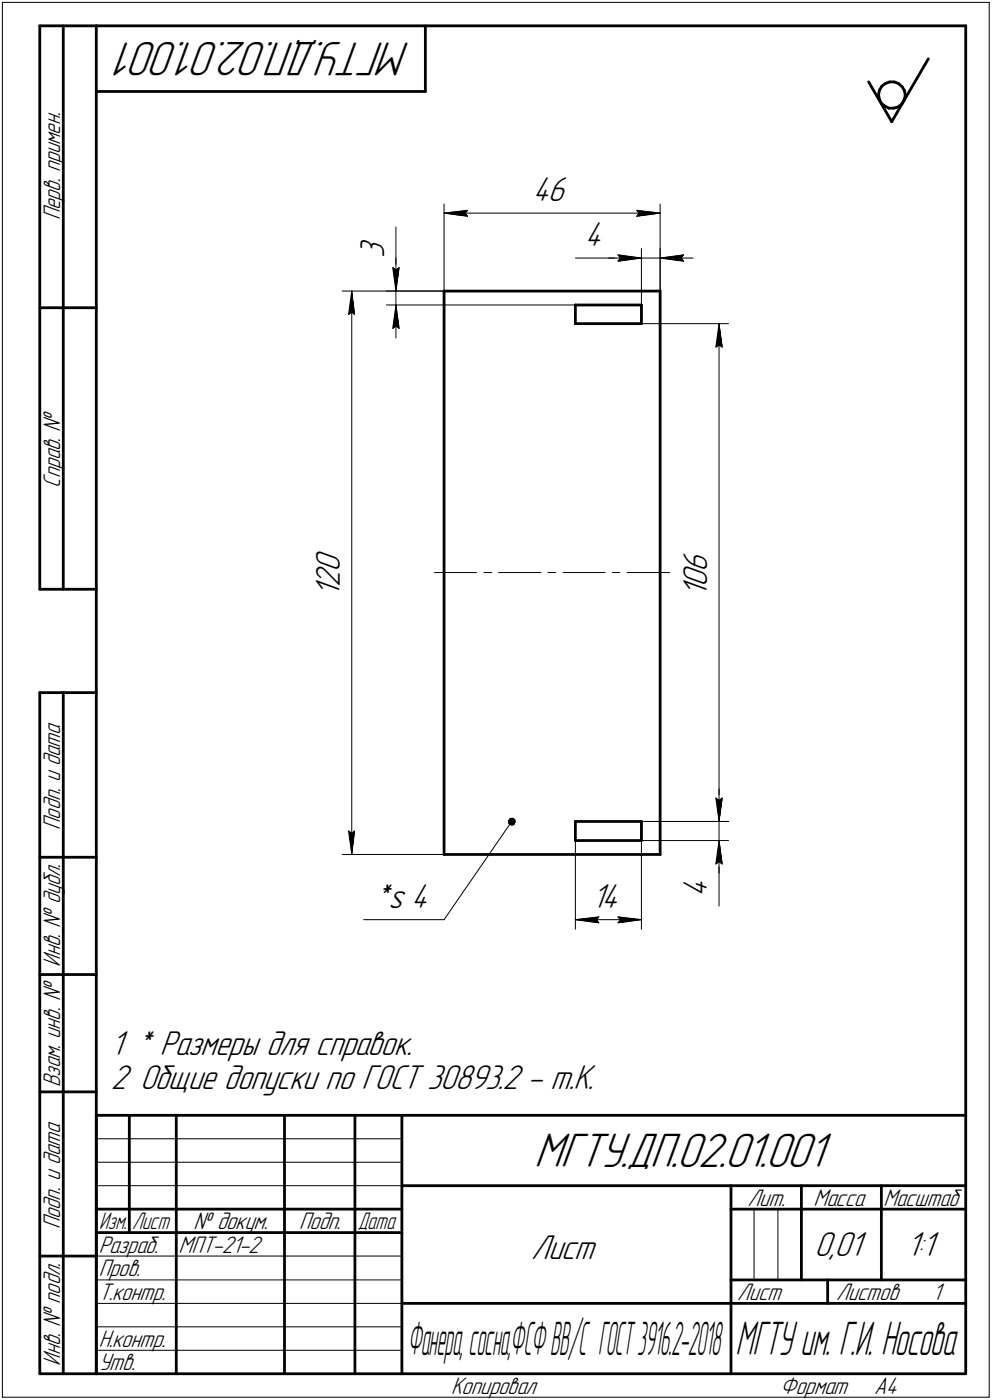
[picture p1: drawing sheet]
<svg xmlns="http://www.w3.org/2000/svg" width="211mm" height="298mm" viewBox="0 0 211 298" stroke-linecap="round" stroke-linejoin="round" font-family="sans-serif">
<g fill="none" stroke="#000" stroke-width=".59">
<path d="M8.5 5.5v120zM8.5 5.5h12zM13.5 5.5v120zM20.5 5.5v287zM20.5 5.5h185zM20.5 19.5h70zM90.5 5.5v14zM184.8 17.4l4.9 8.5zM187.1 19.2l-.2 1zM187.6 18.4l.8-.6zM187.6 18.4l-.5 .8zM188.4 17.8l.9-.4z"/>
<path d="M189.3 17.4h.9zM190.2 17.4l1 .4zM191.2 17.8l.7 .7zM191.9 18.5l.5 .8zM192.4 19.3l.2 .9zM197.5 12.5l-7.8 13.4zM205.5 5.5v287zM186.9 20.2l.2 1zM187.1 21.2l.4 .8zM187.5 22l.8 .6zM188.3 22.6l.8 .4zM189.1 23h1.1z"/>
<path d="M190.2 23l.9-.2zM191.1 22.8l.8-.6zM192.4 21.3l-.5 .9zM192.6 20.4l-.2 .9zM192.6 20.2v.2zM8.5 65.5h12zM94.5 62v119.9zM94.5 62h46zM122.4 64.9h14.1zM122.4 68.9h14.1zM122.4 64.9v4zM136.5 64.9v4z"/>
<path d="M140.5 62v119.9zM8.5 125.5h12zM8.5 147.5v145zM8.5 147.5h12zM13.5 147.5v145zM122.4 174.9v4.1zM122.4 179h14.1zM122.4 174.9h14.1zM136.5 174.9v4.1zM8.5 182.5h12zM94.5 181.9h46zM8.5 207.5h12z"/>
<path d="M8.5 232.5h12zM20.5 237.5h185zM20.5 237.5v55zM27.5 237.5v25zM37.5 237.5v55zM60.5 237.5v55zM75.5 237.5v55zM85.5 237.5v55zM20.5 257.5h65zM85.5 252.5h120zM155.5 252.5v40zM155.5 257.5h15z"/>
<path d="M170.5 252.5v20zM170.5 257.5h35zM187.5 252.5v20zM8.5 267.5h12zM20.5 262.5h65zM85.5 277.5h70zM155.5 277.5h50zM155.5 272.5h50zM176.1 272.5v5zM8.5 292.5h12zM20.5 292.5h185z"/>
</g>
<g fill="none" stroke="#000" stroke-width=".21">
<path d="M.5 .5v297zM.5 .5h210zM210.5 .5v297zM83.6 57l.6 .5zM83.6 57l.6 5zM84.2 57v5zM84.2 48.3v8.7zM84.2 57.5l.7-.5zM84.2 54.9v7.1zM84.9 57l-.7 5zM94.5 43.4v18.6zM94.5 45.4l5-.6z"/>
<path d="M94.5 45.4l5 .7zM94.5 45.4h46zM99 45.4l.5 .7zM99.5 44.8l-.5 .6zM122.4 54.9h9.1zM129.5 54.9h7zM131.5 54.9h5zM131.5 54.3l5 .6zM131.5 54.3l.5 .6zM131.5 55.6l5-.7zM132 54.9l-.5 .7zM135.5 46.1l5-.7z"/>
<path d="M135.5 44.8l.5 .6zM135.5 44.8l5 .6zM136 45.4l-.5 .7zM136.5 52.9v12zM136.5 54.9h4zM140.5 43.4v18.6zM140.5 52.9v9.1zM140.5 54.9l5 .7zM140.5 54.9l5-.6zM140.5 54.9h7zM144.9 54.9l.6 .7zM145.5 54.3l-.6 .6z"/>
<path d="M72.8 62h21.7zM74.2 67l.6-.5zM74.8 62l.6 5zM74.8 66.5l.6 .5zM74.8 62l-.6 5zM74.8 62v119.9zM82.2 62h58.3zM82.2 64.9h54.3zM83.6 69.9l.6-.5zM84.2 64.9l-.6 5zM84.2 69.4l.7 .5zM84.2 64.9l.7 5z"/>
<path d="M84.2 64.9v7.1zM84.2 62v2.9zM136.5 68.9h18.5zM152.3 73.9l.7-.4zM153 68.9l.7 5zM153 73.5l.7 .4zM153 68.9l-.7 5zM153 68.9v106zM92.5 121.9h8.9zM103 121.9h1.6zM106.1 121.9h9zM116.6 121.9h1.7z"/>
<path d="M119.8 121.9h9zM130.3 121.9h1.6zM133.4 121.9h9.1zM74.2 177l.6 4.9zM74.2 177l.6 .5zM74.8 177.5l.6-.5zM75.4 177l-.6 4.9zM108.9 174.9l-14.4 20.9zM122.4 179v18.9zM136.5 174.9h18.5zM136.5 179v18.9zM136.5 179h18.5z"/>
<path d="M152.3 169.9l.7 5zM152.3 169.9l.7 .5zM153 179v5zM153 170.4l.7-.5zM153 168v6.9zM153 179l-.7 5zM153 179l.7 5zM153 179v6.9zM153 174.9v4.1zM153.7 169.9l-.7 5zM72.8 181.9h21.7zM77.4 195.8h17.1z"/>
<path d="M122.4 195.8l5-.6zM122.4 195.8l5 .7zM122.4 195.8h14.1zM126.9 195.8l.5 .7zM127.4 195.2l-.5 .6zM131.5 196.5l5-.7zM131.5 195.2l.5 .6zM131.5 195.2l5 .6zM132 195.8l-.5 .7zM152.3 184l.7-.5zM153 184v9zM153 183.5l.7 .5z"/>
<path d="M20.5 247.5h65zM20.5 252.5h65zM20.5 242.5h65zM160.4 257.5v15zM165.5 257.5v15zM20.5 267.5h65zM20.5 272.5h65zM20.5 277.5h65zM.5 297.5h210zM20.5 282.5h65zM20.5 287.5h65z"/>
</g>
<g fill="#fff" stroke="#fff" stroke-width=".21">
<path d="M66.7 116.8h7.1zM66.7 116.9h7.1zM66.7 117h7.1zM66.7 117.1h7.1zM66.7 117.2h7.1zM66.7 117.3h7.1zM66.7 117.3h7.1zM66.7 117.4h7.1zM66.7 117.5h7.1zM66.7 117.6h7.1zM66.7 117.7h7.1zM66.7 117.8h7.1zM66.7 117.9h7.1zM66.7 117.9h7.1zM66.7 118h7.1zM66.7 118.1h7.1zM66.7 118.2h7.1zM66.7 118.3h7.1zM66.7 118.4h7.1zM66.7 118.4h7.1zM66.7 118.5h7.1zM66.7 118.6h7.1zM66.7 118.7h7.1zM66.7 118.8h7.1zM66.7 118.9h7.1zM66.7 119h7.1zM66.7 119h7.1zM66.7 119.1h7.1zM66.7 119.2h7.1zM66.7 119.3h7.1zM66.7 119.4h7.1zM66.7 119.5h7.1zM66.7 119.5h7.1zM66.7 119.6h7.1zM66.7 119.7h7.1zM66.7 119.8h7.1zM66.7 119.9h7.1zM66.7 120h7.1zM66.7 120.1h7.1zM66.7 120.1h7.1zM66.7 120.2h7.1zM66.7 120.3h7.1zM66.7 120.4h7.1zM66.7 120.5h7.1zM66.7 120.6h7.1zM66.7 120.6h7.1zM66.7 120.7h7.1zM66.7 120.8h7.1zM66.7 120.9h7.1zM66.7 121h7.1zM66.7 121.1h7.1zM66.7 121.2h7.1zM66.7 121.2h7.1zM66.7 121.3h7.1zM66.7 121.4h7.1zM66.7 121.5h7.1zM66.7 121.6h7.1zM66.7 121.7h7.1zM66.7 121.8h7.1zM66.7 121.8h7.1zM66.7 121.9h7.1zM66.7 122h7.1zM66.7 122.1h7.1zM66.7 122.2h7.1zM66.7 122.3h7.1zM66.7 122.3h7.1zM66.7 122.4h7.1zM66.7 122.5h7.1zM66.7 122.6h7.1zM66.7 122.7h7.1zM66.7 122.8h7.1zM66.7 122.9h7.1zM66.7 122.9h7.1zM66.7 123h7.1zM66.7 123.1h7.1zM66.7 123.2h7.1zM66.7 123.3h7.1zM66.7 123.4h7.1zM66.7 123.4h7.1zM66.7 123.5h7.1zM66.7 123.6h7.1zM66.7 123.7h7.1zM66.7 123.8h7.1zM66.7 123.9h7.1zM66.7 124h7.1zM66.7 124h7.1zM66.7 124.1h7.1zM66.7 124.2h7.1zM66.7 124.3h7.1zM66.7 124.4h7.1zM66.7 124.5h7.1zM66.7 124.5h7.1zM66.7 124.6h7.1zM66.7 124.7h7.1zM66.7 124.8h7.1zM66.7 124.9h7.1zM66.7 125h7.1zM66.7 125.1h7.1zM66.7 125.1h7.1zM66.7 125.2h7.1zM66.7 125.3h7.1zM66.7 125.4h7.1zM66.7 125.5h7.1zM66.7 125.6h7.1zM66.7 125.6h7.1zM66.7 125.7h7.1zM66.7 125.8h7.1zM66.7 125.9h7.1zM66.7 126h7.1zM66.7 126.1h7.1zM66.7 126.2h7.1zM66.7 126.2h7.1zM66.7 126.3h7.1zM66.7 126.4h7.1zM66.7 126.5h7.1zM66.7 126.6h7.1zM66.7 126.7h7.1zM66.7 126.7h7.1zM66.7 126.8h7.1zM66.7 126.9h7.1zM66.7 127h7.1z"/>
<path d="M73.6 176.4h2.4zM73.7 176.5h2.3zM73.7 176.6h2.3zM73.7 176.7h2.3zM73.7 176.8h2.3zM73.7 176.9h2.3zM73.7 177h2.3zM73.7 177h2.3zM73.7 177.1h2.2zM73.7 177.2h2.2zM73.7 177.3h2.2zM73.7 177.4h2.2zM73.7 177.5h2.2zM73.7 177.5h2.2zM73.7 177.6h2.2zM73.8 177.7h2.1zM73.8 177.8h2.1zM73.8 177.9h2.1zM73.8 178h2.1zM73.8 178.1h2.1zM73.8 178.1h2.1zM73.8 178.2h2.1zM73.8 178.3h2zM73.9 178.4h1.9zM73.9 178.5h1.9zM73.9 178.6h1.9zM73.9 178.6h1.9zM73.9 178.7h1.9zM73.9 178.8h1.9zM73.9 178.9h1.9zM74 179h1.7zM74 179.1h1.7zM74 179.2h1.7zM74 179.2h1.7zM74 179.3h1.7zM74 179.4h1.7zM74 179.5h1.7zM74.1 179.6h1.5zM74.1 179.7h1.5zM74.1 179.7h1.5zM74.1 179.8h1.5zM74.1 179.9h1.5zM74.1 180h1.5zM74.1 180.1h1.5zM74.1 180.2h1.4zM74.2 180.3h1.3zM74.2 180.3h1.3zM74.3 180.4h1.1zM74.3 180.5h1.1zM74.3 180.6h1.1zM74.3 180.7h1.1zM74.3 180.8h1.1zM74.4 180.8h.9zM74.4 180.9h.9zM74.5 181h.8zM74.5 181.1h.7zM74.6 181.2h.6zM74.6 181.3h.6zM74.6 181.4h.5zM74.7 181.4h.4zM74.7 181.5h.3zM74.8 181.6h.2zM74.8 181.7h.2z"/>
<path d="M74.8 62.2h.2zM74.8 62.3h.2zM74.7 62.4h.3zM74.7 62.5h.4zM74.6 62.6h.5zM74.6 62.7h.6zM74.6 62.7h.6zM74.5 62.8h.7zM74.5 62.9h.8zM74.4 63h.9zM74.4 63.1h.9zM74.3 63.2h1.1zM74.3 63.2h1.1zM74.3 63.3h1.1zM74.3 63.4h1.1zM74.3 63.5h1.1zM74.2 63.6h1.3zM74.2 63.7h1.3zM74.1 63.8h1.4zM74.1 63.8h1.5zM74.1 63.9h1.5zM74.1 64h1.5zM74.1 64.1h1.5zM74.1 64.2h1.5zM74.1 64.3h1.5zM74.1 64.3h1.5zM74 64.4h1.7zM74 64.5h1.7zM74 64.6h1.7zM74 64.7h1.7zM74 64.8h1.7zM74 64.9h1.7zM74 64.9h1.7zM73.9 65h1.9zM73.9 65.1h1.9zM73.9 65.2h1.9zM73.9 65.3h1.9zM73.9 65.4h1.9zM73.9 65.4h1.9zM73.9 65.5h1.9zM73.8 65.6h2zM73.8 65.7h2.1zM73.8 65.8h2.1zM73.8 65.9h2.1zM73.8 66h2.1zM73.8 66h2.1zM73.8 66.1h2.1zM73.8 66.2h2.1zM73.7 66.3h2.2zM73.7 66.4h2.2zM73.7 66.5h2.2zM73.7 66.5h2.2zM73.7 66.6h2.2zM73.7 66.7h2.2zM73.7 66.8h2.2zM73.7 66.9h2.3zM73.7 67h2.3zM73.7 67.1h2.3zM73.7 67.1h2.3zM73.7 67.2h2.3zM73.7 67.3h2.3zM73.7 67.4h2.3z"/>
<path d="M113.4 37.3h8.2zM113.4 37.3h8.2zM113.4 37.4h8.2zM113.4 37.5h8.2zM113.4 37.6h8.2zM113.4 37.7h8.2zM113.4 37.8h8.2zM113.4 37.8h8.2zM113.4 37.9h8.2zM113.4 38h8.2zM113.4 38.1h8.2zM113.4 38.2h8.2zM113.4 38.3h8.2zM113.4 38.4h8.2zM113.4 38.4h8.2zM113.4 38.5h8.2zM113.4 38.6h8.2zM113.4 38.7h8.2zM113.4 38.8h8.2zM113.4 38.9h8.2zM113.4 38.9h8.2zM113.4 39h8.2zM113.4 39.1h8.2zM113.4 39.2h8.2zM113.4 39.3h8.2zM113.4 39.4h8.2zM113.4 39.5h8.2zM113.4 39.5h8.2zM113.4 39.6h8.2zM113.4 39.7h8.2zM113.4 39.8h8.2zM113.4 39.9h8.2zM113.4 40h8.2zM113.4 40h8.2zM113.4 40.1h8.2zM113.4 40.2h8.2zM113.4 40.3h8.2zM113.4 40.4h8.2zM113.4 40.5h8.2zM113.4 40.6h8.2zM113.4 40.6h8.2zM113.4 40.7h8.2zM113.4 40.8h8.2zM113.4 40.9h8.2zM113.4 41h8.2zM113.4 41.1h8.2zM113.4 41.1h8.2zM113.4 41.2h8.2zM113.4 41.3h8.2zM113.4 41.4h8.2zM113.4 41.5h8.2zM113.4 41.6h8.2zM113.4 41.7h8.2zM113.4 41.7h8.2zM113.4 41.8h8.2zM113.4 41.9h8.2zM113.4 42h8.2zM113.4 42.1h8.2zM113.4 42.2h8.2zM113.4 42.2h8.2zM113.4 42.3h8.2zM113.4 42.4h8.2zM113.4 42.5h8.2zM113.4 42.6h8.2zM113.4 42.7h8.2zM113.4 42.8h8.2zM113.4 42.8h8.2zM113.4 42.9h8.2zM113.4 43h8.2zM113.4 43.1h8.2zM113.4 43.2h8.2zM113.4 43.3h8.2zM113.4 43.3h8.2zM113.4 43.4h8.2zM113.4 43.5h8.2zM113.4 43.6h8.2zM113.4 43.7h8.2zM113.4 43.8h8.2zM113.4 43.9h8.2zM113.4 43.9h8.2zM113.4 44h8.2zM113.4 44.1h8.2zM113.4 44.2h8.2zM113.4 44.3h8.2zM113.4 44.4h8.2z"/>
<path d="M99.4 44.3h.6zM98.8 44.4h1.2zM98.1 44.4h1.9zM97.5 44.5h2.5zM96.9 44.6h3.1zM96.3 44.7h3.7zM96.1 44.8h3.9zM95.8 44.9h4.2zM95.7 45h4.3zM95.4 45h4.6zM95.2 45.1h4.8zM95 45.2h5zM94.7 45.3h5.3zM94.5 45.4h5.5zM94.7 45.5h5.3zM94.9 45.6h5.1zM95.1 45.6h4.9zM95.3 45.7h4.7zM95.5 45.8h4.5zM95.7 45.9h4.3zM95.9 46h4.1zM96.1 46.1h3.9zM96.3 46.1h3.7zM96.9 46.2h3.1zM97.5 46.3h2.5zM98.1 46.4h1.9zM98.8 46.5h1.2zM99.4 46.6h.6z"/>
<path d="M135 44.3h.6zM135 44.4h1.2zM135 44.4h1.8zM135 44.5h2.5zM135 44.6h3.1zM135 44.7h3.7zM135 44.8h3.9zM135 44.9h4.2zM135 45h4.4zM135 45h4.6zM135 45.1h4.9zM135 45.2h5zM135 45.3h5.3zM135 45.4h5.5zM135 45.5h5.3zM135 45.6h5.1zM135 45.6h4.9zM135 45.7h4.7zM135 45.8h4.5zM135 45.9h4.3zM135 46h4.1zM135 46.1h3.9zM135 46.1h3.7zM135 46.2h3.1zM135 46.3h2.5zM135 46.4h1.8zM135 46.5h1.2zM135 46.6h.6z"/>
<path d="M124.5 46.8h5zM124.5 46.9h5zM124.5 47h5zM124.5 47.1h5zM124.5 47.2h5zM124.5 47.2h5zM124.5 47.3h5zM124.5 47.4h5zM124.5 47.5h5zM124.5 47.6h5zM124.5 47.7h5zM124.5 47.8h5zM124.5 47.8h5zM124.5 47.9h5zM124.5 48h5zM124.5 48.1h5zM124.5 48.2h5zM124.5 48.3h5zM124.5 48.3h5zM124.5 48.4h5zM124.5 48.5h5zM124.5 48.6h5zM124.5 48.7h5zM124.5 48.8h5zM124.5 48.9h5zM124.5 48.9h5zM124.5 49h5zM124.5 49.1h5zM124.5 49.2h5zM124.5 49.3h5zM124.5 49.4h5zM124.5 49.4h5zM124.5 49.5h5zM124.5 49.6h5zM124.5 49.7h5zM124.5 49.8h5zM124.5 49.9h5zM124.5 50h5zM124.5 50h5zM124.5 50.1h5zM124.5 50.2h5zM124.5 50.3h5zM124.5 50.4h5zM124.5 50.5h5zM124.5 50.5h5zM124.5 50.6h5zM124.5 50.7h5zM124.5 50.8h5zM124.5 50.9h5zM124.5 51h5zM124.5 51.1h5zM124.5 51.1h5zM124.5 51.2h5zM124.5 51.3h5zM124.5 51.4h5zM124.5 51.5h5zM124.5 51.6h5zM124.5 51.6h5zM124.5 51.7h5zM124.5 51.8h5zM124.5 51.9h5zM124.5 52h5zM124.5 52.1h5zM124.5 52.2h5zM124.5 52.2h5zM124.5 52.3h5zM124.5 52.4h5zM124.5 52.5h5zM124.5 52.6h5zM124.5 52.7h5zM124.5 52.7h5zM124.5 52.8h5zM124.5 52.9h5zM124.5 53h5zM124.5 53.1h5zM124.5 53.2h5zM124.5 53.3h5zM124.5 53.3h5zM124.5 53.4h5zM124.5 53.5h5zM124.5 53.6h5zM124.5 53.7h5zM124.5 53.8h5zM124.5 53.8h5z"/>
<path d="M145.4 53.8h.6zM144.8 53.8h1.2zM144.1 53.9h1.9zM143.5 54h2.5zM142.9 54.1h3.1zM142.2 54.2h3.8zM142.1 54.3h3.9zM141.9 54.4h4.1zM141.6 54.4h4.4zM141.5 54.5h4.5zM141.3 54.6h4.7zM141.1 54.7h4.9zM140.9 54.8h5.1zM140.7 54.9h5.3zM140.5 54.9h5.5zM140.7 55h5.3zM140.9 55.1h5.1zM141.1 55.2h4.9zM141.3 55.3h4.7zM141.5 55.4h4.5zM141.6 55.5h4.4zM141.9 55.5h4.1zM142.1 55.6h3.9zM142.2 55.7h3.8zM143 55.8h3zM143.8 55.9h2.2zM144.5 56h1.5zM145.3 56h.7z"/>
<path d="M131 53.8h.7zM131 53.8h1.2zM131 53.9h1.8zM131 54h2.5zM131 54.1h3.1zM131 54.2h3.7zM131 54.3h4zM131 54.4h4.1zM131 54.4h4.3zM131 54.5h4.6zM131 54.6h4.7zM131 54.7h4.9zM131 54.8h5.1zM131 54.9h5.3zM131 54.9h5.5zM131 55h5.3zM131 55.1h5.1zM131 55.2h4.9zM131 55.3h4.7zM131 55.4h4.6zM131 55.5h4.3zM131 55.5h4.1zM131 55.6h4zM131 55.7h3.7zM131 55.8h3zM131 55.9h2.3zM131 56h1.5zM131 56h.7z"/>
<path d="M144.9 116.8h7.1zM144.9 116.9h7.1zM144.9 117h7.1zM144.9 117.1h7.1zM144.9 117.2h7.1zM144.9 117.3h7.1zM144.9 117.3h7.1zM144.9 117.4h7.1zM144.9 117.5h7.1zM144.9 117.6h7.1zM144.9 117.7h7.1zM144.9 117.8h7.1zM144.9 117.9h7.1zM144.9 117.9h7.1zM144.9 118h7.1zM144.9 118.1h7.1zM144.9 118.2h7.1zM144.9 118.3h7.1zM144.9 118.4h7.1zM144.9 118.4h7.1zM144.9 118.5h7.1zM144.9 118.6h7.1zM144.9 118.7h7.1zM144.9 118.8h7.1zM144.9 118.9h7.1zM144.9 119h7.1zM144.9 119h7.1zM144.9 119.1h7.1zM144.9 119.2h7.1zM144.9 119.3h7.1zM144.9 119.4h7.1zM144.9 119.5h7.1zM144.9 119.5h7.1zM144.9 119.6h7.1zM144.9 119.7h7.1zM144.9 119.8h7.1zM144.9 119.9h7.1zM144.9 120h7.1zM144.9 120.1h7.1zM144.9 120.1h7.1zM144.9 120.2h7.1zM144.9 120.3h7.1zM144.9 120.4h7.1zM144.9 120.5h7.1zM144.9 120.6h7.1zM144.9 120.6h7.1zM144.9 120.7h7.1zM144.9 120.8h7.1zM144.9 120.9h7.1zM144.9 121h7.1zM144.9 121.1h7.1zM144.9 121.2h7.1zM144.9 121.2h7.1zM144.9 121.3h7.1zM144.9 121.4h7.1zM144.9 121.5h7.1zM144.9 121.6h7.1zM144.9 121.7h7.1zM144.9 121.8h7.1zM144.9 121.8h7.1zM144.9 121.9h7.1zM144.9 122h7.1zM144.9 122.1h7.1zM144.9 122.2h7.1zM144.9 122.3h7.1zM144.9 122.3h7.1zM144.9 122.4h7.1zM144.9 122.5h7.1zM144.9 122.6h7.1zM144.9 122.7h7.1zM144.9 122.8h7.1zM144.9 122.9h7.1zM144.9 122.9h7.1zM144.9 123h7.1zM144.9 123.1h7.1zM144.9 123.2h7.1zM144.9 123.3h7.1zM144.9 123.4h7.1zM144.9 123.4h7.1zM144.9 123.5h7.1zM144.9 123.6h7.1zM144.9 123.7h7.1zM144.9 123.8h7.1zM144.9 123.9h7.1zM144.9 124h7.1zM144.9 124h7.1zM144.9 124.1h7.1zM144.9 124.2h7.1zM144.9 124.3h7.1zM144.9 124.4h7.1zM144.9 124.5h7.1zM144.9 124.5h7.1zM144.9 124.6h7.1zM144.9 124.7h7.1zM144.9 124.8h7.1zM144.9 124.9h7.1zM144.9 125h7.1zM144.9 125.1h7.1zM144.9 125.1h7.1zM144.9 125.2h7.1zM144.9 125.3h7.1zM144.9 125.4h7.1zM144.9 125.5h7.1zM144.9 125.6h7.1zM144.9 125.6h7.1zM144.9 125.7h7.1zM144.9 125.8h7.1zM144.9 125.9h7.1zM144.9 126h7.1zM144.9 126.1h7.1zM144.9 126.2h7.1zM144.9 126.2h7.1zM144.9 126.3h7.1zM144.9 126.4h7.1zM144.9 126.5h7.1zM144.9 126.6h7.1zM144.9 126.7h7.1zM144.9 126.7h7.1zM144.9 126.8h7.1zM144.9 126.9h7.1zM144.9 127h7.1z"/>
<path d="M152.9 69.2h.3zM152.9 69.3h.3zM152.8 69.3h.4zM152.8 69.4h.4zM152.7 69.5h.5zM152.7 69.6h.6zM152.7 69.7h.6zM152.7 69.8h.7zM152.7 69.8h.7zM152.6 69.9h.9zM152.6 70h.9zM152.5 70.1h1zM152.5 70.2h1.1zM152.5 70.3h1.1zM152.4 70.4h1.3zM152.4 70.4h1.3zM152.3 70.5h1.5zM152.3 70.6h1.5zM152.2 70.7h1.6zM152.2 70.8h1.6zM152.2 70.9h1.6zM152.2 71h1.6zM152.2 71h1.6zM152.2 71.1h1.6zM152.2 71.2h1.6zM152.2 71.3h1.6zM152.2 71.4h1.7zM152.1 71.5h1.8zM152.1 71.5h1.8zM152.1 71.6h1.8zM152.1 71.7h1.8zM152.1 71.8h1.8zM152.1 71.9h1.8zM152.1 72h1.9zM152.1 72.1h1.9zM152.1 72.1h1.9zM152.1 72.2h1.9zM152.1 72.3h1.9zM152.1 72.4h1.9zM152.1 72.5h1.9zM152.1 72.6h1.9zM152.1 72.6h2zM152.1 72.7h2zM152.1 72.8h2zM152.1 72.9h2zM152 73h2.1zM152 73.1h2.1zM152 73.2h2.1zM152 73.2h2.2zM152 73.3h2.2zM152 73.4h2.2zM152 73.5h2.2zM152 73.6h2.2zM152 73.7h2.2zM151.9 73.7h2.3zM151.9 73.8h2.4zM151.9 73.9h2.4zM151.9 74h2.4zM151.9 74.1h2.4zM151.9 74.2h2.4zM151.9 74.3h2.4zM151.9 74.3h2.4z"/>
<path d="M151.8 169.4h2.5zM151.9 169.5h2.4zM151.9 169.6h2.4zM151.9 169.7h2.4zM151.9 169.8h2.4zM151.9 169.8h2.4zM151.9 169.9h2.4zM151.9 170h2.4zM151.9 170.1h2.3zM152 170.2h2.2zM152 170.3h2.2zM152 170.3h2.2zM152 170.4h2.2zM152 170.5h2.2zM152 170.6h2.2zM152 170.7h2.1zM152 170.8h2.1zM152 170.9h2.1zM152.1 170.9h2zM152.1 171h2zM152.1 171.1h2zM152.1 171.2h2zM152.1 171.3h1.9zM152.1 171.4h1.9zM152.1 171.4h1.9zM152.1 171.5h1.9zM152.1 171.6h1.9zM152.1 171.7h1.9zM152.1 171.8h1.9zM152.1 171.9h1.9zM152.1 172h1.8zM152.1 172h1.8zM152.1 172.1h1.8zM152.1 172.2h1.8zM152.1 172.3h1.8zM152.1 172.4h1.8zM152.2 172.5h1.7zM152.2 172.6h1.6zM152.2 172.6h1.6zM152.2 172.7h1.6zM152.2 172.8h1.6zM152.2 172.9h1.6zM152.2 173h1.6zM152.2 173.1h1.6zM152.2 173.1h1.6zM152.3 173.2h1.5zM152.3 173.3h1.5zM152.4 173.4h1.3zM152.4 173.5h1.3zM152.5 173.6h1.1zM152.5 173.7h1.1zM152.5 173.7h1zM152.6 173.8h.9zM152.6 173.9h.9zM152.7 174h.7zM152.7 174.1h.7zM152.7 174.2h.6zM152.7 174.2h.6zM152.7 174.3h.5zM152.8 174.4h.4zM152.8 174.5h.4zM152.9 174.6h.3zM152.9 174.7h.3z"/>
<path d="M76.1 50.4h7.1zM76.1 50.5h7.1zM76.1 50.5h7.1zM76.1 50.6h7.1zM76.1 50.7h7.1zM76.1 50.8h7.1zM76.1 50.9h7.1zM76.1 51h7.1zM76.1 51.1h7.1zM76.1 51.1h7.1zM76.1 51.2h7.1zM76.1 51.3h7.1zM76.1 51.4h7.1zM76.1 51.5h7.1zM76.1 51.6h7.1zM76.1 51.6h7.1zM76.1 51.7h7.1zM76.1 51.8h7.1zM76.1 51.9h7.1zM76.1 52h7.1zM76.1 52.1h7.1zM76.1 52.2h7.1zM76.1 52.2h7.1zM76.1 52.3h7.1zM76.1 52.4h7.1zM76.1 52.5h7.1zM76.1 52.6h7.1zM76.1 52.7h7.1zM76.1 52.7h7.1zM76.1 52.8h7.1zM76.1 52.9h7.1zM76.1 53h7.1zM76.1 53.1h7.1zM76.1 53.2h7.1zM76.1 53.3h7.1zM76.1 53.3h7.1zM76.1 53.4h7.1zM76.1 53.5h7.1zM76.1 53.6h7.1zM76.1 53.7h7.1zM76.1 53.8h7.1zM76.1 53.8h7.1zM76.1 53.9h7.1zM76.1 54h7.1zM76.1 54.1h7.1zM76.1 54.2h7.1zM76.1 54.3h7.1zM76.1 54.4h7.1zM76.1 54.4h7.1zM76.1 54.5h7.1zM76.1 54.6h7.1zM76.1 54.7h7.1zM76.1 54.8h7.1zM76.1 54.9h7.1z"/>
<path d="M83.1 56.5h2.4zM83.1 56.6h2.4zM83.1 56.6h2.4zM83.1 56.7h2.4zM83.1 56.8h2.4zM83.1 56.9h2.4zM83.1 57h2.4zM83.1 57.1h2.4zM83.1 57.1h2.3zM83.2 57.2h2.2zM83.2 57.3h2.2zM83.2 57.4h2.2zM83.2 57.5h2.2zM83.2 57.6h2.2zM83.2 57.7h2.2zM83.2 57.7h2.1zM83.2 57.8h2.1zM83.2 57.9h2.1zM83.3 58h2zM83.3 58.1h2zM83.3 58.2h2zM83.3 58.3h2zM83.3 58.3h2zM83.3 58.4h2zM83.3 58.5h2zM83.3 58.6h2zM83.3 58.7h2zM83.4 58.8h1.9zM83.4 58.8h1.9zM83.4 58.9h1.9zM83.4 59h1.8zM83.4 59.1h1.8zM83.4 59.2h1.8zM83.4 59.3h1.8zM83.4 59.4h1.8zM83.4 59.4h1.8zM83.5 59.5h1.7zM83.5 59.6h1.6zM83.5 59.7h1.6zM83.5 59.8h1.6zM83.5 59.9h1.6zM83.5 59.9h1.6zM83.5 60h1.6zM83.5 60.1h1.6zM83.5 60.2h1.5zM83.6 60.3h1.4zM83.6 60.4h1.4zM83.7 60.5h1.2zM83.7 60.5h1.2zM83.7 60.6h1.1zM83.7 60.7h1.1zM83.7 60.8h1.1zM83.8 60.9h1zM83.8 61h1zM83.9 61h.8zM83.9 61.1h.8zM84 61.2h.6zM84 61.3h.6zM84 61.4h.5zM84.1 61.5h.4zM84.1 61.6h.4zM84.2 61.6h.2zM84.2 61.7h.2z"/>
<path d="M84.2 65.2h.2zM84.2 65.3h.2zM84.1 65.4h.4zM84.1 65.4h.4zM84 65.5h.5zM84 65.6h.6zM84 65.7h.6zM83.9 65.8h.8zM83.9 65.9h.8zM83.8 66h1zM83.8 66h1zM83.7 66.1h1.1zM83.7 66.2h1.1zM83.7 66.3h1.1zM83.7 66.4h1.2zM83.7 66.5h1.2zM83.6 66.5h1.4zM83.6 66.6h1.4zM83.5 66.7h1.5zM83.5 66.8h1.6zM83.5 66.9h1.6zM83.5 67h1.6zM83.5 67.1h1.6zM83.5 67.1h1.6zM83.5 67.2h1.6zM83.5 67.3h1.6zM83.5 67.4h1.7zM83.4 67.5h1.8zM83.4 67.6h1.8zM83.4 67.6h1.8zM83.4 67.7h1.8zM83.4 67.8h1.8zM83.4 67.9h1.8zM83.4 68h1.9zM83.4 68.1h1.9zM83.4 68.2h1.9zM83.3 68.2h2zM83.3 68.3h2zM83.3 68.4h2zM83.3 68.5h2zM83.3 68.6h2zM83.3 68.7h2zM83.3 68.7h2zM83.3 68.8h2zM83.3 68.9h2zM83.2 69h2.1zM83.2 69.1h2.1zM83.2 69.2h2.1zM83.2 69.3h2.2zM83.2 69.3h2.2zM83.2 69.4h2.2zM83.2 69.5h2.2zM83.2 69.6h2.2zM83.2 69.7h2.2zM83.1 69.8h2.3zM83.1 69.8h2.4zM83.1 69.9h2.4zM83.1 70h2.4zM83.1 70.1h2.4zM83.1 70.2h2.4zM83.1 70.3h2.4zM83.1 70.4h2.4z"/>
<path d="M79.4 187.7h13.1zM79.4 187.8h13.1zM79.4 187.9h13.1zM79.4 188h13.1zM79.4 188h13.1zM79.4 188.1h13.1zM79.4 188.2h13.1zM79.4 188.3h13.1zM79.4 188.4h13.1zM79.4 188.5h13.1zM79.4 188.6h13.1zM79.4 188.6h13.1zM79.4 188.7h13.1zM79.4 188.8h13.1zM79.4 188.9h13.1zM79.4 189h13.1zM79.4 189.1h13.1zM79.4 189.1h13.1zM79.4 189.2h13.1zM79.4 189.3h13.1zM79.4 189.4h13.1zM79.4 189.5h13.1zM79.4 189.6h13.1zM79.4 189.7h13.1zM79.4 189.7h13.1zM79.4 189.8h13.1zM79.4 189.9h13.1zM79.4 190h13.1zM79.4 190.1h13.1zM79.4 190.2h13.1zM79.4 190.2h13.1zM79.4 190.3h13.1zM79.4 190.4h13.1zM79.4 190.5h13.1zM79.4 190.6h13.1zM79.4 190.7h13.1zM79.4 190.8h13.1zM79.4 190.8h13.1zM79.4 190.9h13.1zM79.4 191h13.1zM79.4 191.1h13.1zM79.4 191.2h13.1zM79.4 191.3h13.1zM79.4 191.3h13.1zM79.4 191.4h13.1zM79.4 191.5h13.1zM79.4 191.6h13.1zM79.4 191.7h13.1zM79.4 191.8h13.1zM79.4 191.9h13.1zM79.4 191.9h13.1zM79.4 192h13.1zM79.4 192.1h13.1zM79.4 192.2h13.1zM79.4 192.3h13.1zM79.4 192.4h13.1zM79.4 192.4h13.1zM79.4 192.5h13.1zM79.4 192.6h13.1zM79.4 192.7h13.1zM79.4 192.8h13.1zM79.4 192.9h13.1zM79.4 193h13.1zM79.4 193h13.1zM79.4 193.1h13.1zM79.4 193.2h13.1zM79.4 193.3h13.1zM79.4 193.4h13.1zM79.4 193.5h13.1zM79.4 193.5h13.1zM79.4 193.6h13.1zM79.4 193.7h13.1zM79.4 193.8h13.1zM79.4 193.9h13.1zM79.4 194h13.1zM79.4 194.1h13.1zM79.4 194.1h13.1zM79.4 194.2h13.1zM79.4 194.3h13.1zM79.4 194.4h13.1zM79.4 194.5h13.1zM79.4 194.6h13.1zM79.4 194.6h13.1zM79.4 194.7h13.1zM79.4 194.8h13.1z"/>
<path d="M125.9 187.7h7.1zM125.9 187.8h7.1zM125.9 187.9h7.1zM125.9 188h7.1zM125.9 188h7.1zM125.9 188.1h7.1zM125.9 188.2h7.1zM125.9 188.3h7.1zM125.9 188.4h7.1zM125.9 188.5h7.1zM125.9 188.6h7.1zM125.9 188.6h7.1zM125.9 188.7h7.1zM125.9 188.8h7.1zM125.9 188.9h7.1zM125.9 189h7.1zM125.9 189.1h7.1zM125.9 189.1h7.1zM125.9 189.2h7.1zM125.9 189.3h7.1zM125.9 189.4h7.1zM125.9 189.5h7.1zM125.9 189.6h7.1zM125.9 189.7h7.1zM125.9 189.7h7.1zM125.9 189.8h7.1zM125.9 189.9h7.1zM125.9 190h7.1zM125.9 190.1h7.1zM125.9 190.2h7.1zM125.9 190.2h7.1zM125.9 190.3h7.1zM125.9 190.4h7.1zM125.9 190.5h7.1zM125.9 190.6h7.1zM125.9 190.7h7.1zM125.9 190.8h7.1zM125.9 190.8h7.1zM125.9 190.9h7.1zM125.9 191h7.1zM125.9 191.1h7.1zM125.9 191.2h7.1zM125.9 191.3h7.1zM125.9 191.3h7.1zM125.9 191.4h7.1zM125.9 191.5h7.1zM125.9 191.6h7.1zM125.9 191.7h7.1zM125.9 191.8h7.1zM125.9 191.9h7.1zM125.9 191.9h7.1zM125.9 192h7.1zM125.9 192.1h7.1zM125.9 192.2h7.1zM125.9 192.3h7.1zM125.9 192.4h7.1zM125.9 192.4h7.1zM125.9 192.5h7.1zM125.9 192.6h7.1zM125.9 192.7h7.1zM125.9 192.8h7.1zM125.9 192.9h7.1zM125.9 193h7.1zM125.9 193h7.1zM125.9 193.1h7.1zM125.9 193.2h7.1zM125.9 193.3h7.1zM125.9 193.4h7.1zM125.9 193.5h7.1zM125.9 193.5h7.1zM125.9 193.6h7.1zM125.9 193.7h7.1zM125.9 193.8h7.1zM125.9 193.9h7.1zM125.9 194h7.1zM125.9 194.1h7.1zM125.9 194.1h7.1zM125.9 194.2h7.1zM125.9 194.3h7.1zM125.9 194.4h7.1zM125.9 194.5h7.1zM125.9 194.6h7.1zM125.9 194.6h7.1zM125.9 194.7h7.1zM125.9 194.8h7.1z"/>
<path d="M127.3 194.7h.6zM126.7 194.8h1.2zM126.1 194.9h1.8zM125.5 195h2.4zM124.9 195.1h3zM124.2 195.2h3.7zM124 195.2h3.9zM123.8 195.3h4.1zM123.6 195.4h4.3zM123.4 195.5h4.5zM123.1 195.6h4.8zM122.9 195.7h5zM122.7 195.7h5.2zM122.4 195.8h5.5zM122.7 195.9h5.2zM122.9 196h5zM123 196.1h4.9zM123.3 196.2h4.6zM123.4 196.3h4.5zM123.6 196.3h4.3zM123.9 196.4h4zM124 196.5h3.9zM124.2 196.6h3.7zM124.9 196.7h3zM125.5 196.8h2.4zM126.1 196.8h1.8zM126.7 196.9h1.2zM127.3 197h.6z"/>
<path d="M131 194.7h.7zM131 194.8h1.2zM131 194.9h1.8zM131 195h2.5zM131 195.1h3.1zM131 195.2h3.7zM131 195.2h4zM131 195.3h4.2zM131 195.4h4.4zM131 195.5h4.6zM131 195.6h4.9zM131 195.7h5.1zM131 195.7h5.3zM131 195.8h5.5zM131 195.9h5.3zM131 196h5.1zM131 196.1h4.9zM131 196.2h4.7zM131 196.3h4.6zM131 196.3h4.3zM131 196.4h4.1zM131 196.5h4zM131 196.6h3.7zM131 196.7h3.1zM131 196.8h2.5zM131 196.8h1.8zM131 196.9h1.2zM131 197h.7z"/>
<path d="M144.9 185.9h7.1zM144.9 186h7.1zM144.9 186.1h7.1zM144.9 186.2h7.1zM144.9 186.3h7.1zM144.9 186.4h7.1zM144.9 186.4h7.1zM144.9 186.5h7.1zM144.9 186.6h7.1zM144.9 186.7h7.1zM144.9 186.8h7.1zM144.9 186.9h7.1zM144.9 186.9h7.1zM144.9 187h7.1zM144.9 187.1h7.1zM144.9 187.2h7.1zM144.9 187.3h7.1zM144.9 187.4h7.1zM144.9 187.5h7.1zM144.9 187.5h7.1zM144.9 187.6h7.1zM144.9 187.7h7.1zM144.9 187.8h7.1zM144.9 187.9h7.1zM144.9 188h7.1zM144.9 188h7.1zM144.9 188.1h7.1zM144.9 188.2h7.1zM144.9 188.3h7.1zM144.9 188.4h7.1zM144.9 188.5h7.1zM144.9 188.6h7.1zM144.9 188.6h7.1zM144.9 188.7h7.1zM144.9 188.8h7.1zM144.9 188.9h7.1zM144.9 189h7.1zM144.9 189.1h7.1zM144.9 189.1h7.1zM144.9 189.2h7.1zM144.9 189.3h7.1zM144.9 189.4h7.1zM144.9 189.5h7.1zM144.9 189.6h7.1zM144.9 189.7h7.1zM144.9 189.7h7.1zM144.9 189.8h7.1zM144.9 189.9h7.1zM144.9 190h7.1zM144.9 190.1h7.1zM144.9 190.2h7.1zM144.9 190.2h7.1zM144.9 190.3h7.1zM144.9 190.4h7.1zM144.9 190.5h7.1zM144.9 190.6h7.1zM144.9 190.7h7.1zM144.9 190.8h7.1zM144.9 190.8h7.1z"/>
<path d="M151.8 169.4h2.5zM151.9 169.5h2.4zM151.9 169.6h2.4zM151.9 169.7h2.4zM151.9 169.8h2.4zM151.9 169.8h2.4zM151.9 169.9h2.4zM151.9 170h2.4zM151.9 170.1h2.3zM152 170.2h2.2zM152 170.3h2.2zM152 170.3h2.2zM152 170.4h2.2zM152 170.5h2.2zM152 170.6h2.2zM152 170.7h2.1zM152 170.8h2.1zM152 170.9h2.1zM152.1 170.9h2zM152.1 171h2zM152.1 171.1h2zM152.1 171.2h2zM152.1 171.3h1.9zM152.1 171.4h1.9zM152.1 171.4h1.9zM152.1 171.5h1.9zM152.1 171.6h1.9zM152.1 171.7h1.9zM152.1 171.8h1.9zM152.1 171.9h1.9zM152.1 172h1.8zM152.1 172h1.8zM152.1 172.1h1.8zM152.1 172.2h1.8zM152.1 172.3h1.8zM152.1 172.4h1.8zM152.2 172.5h1.7zM152.2 172.6h1.6zM152.2 172.6h1.6zM152.2 172.7h1.6zM152.2 172.8h1.6zM152.2 172.9h1.6zM152.2 173h1.6zM152.2 173.1h1.6zM152.2 173.1h1.6zM152.3 173.2h1.5zM152.3 173.3h1.5zM152.4 173.4h1.3zM152.4 173.5h1.3zM152.5 173.6h1.1zM152.5 173.7h1.1zM152.5 173.7h1zM152.6 173.8h.9zM152.6 173.9h.9zM152.7 174h.7zM152.7 174.1h.7zM152.7 174.2h.6zM152.7 174.2h.6zM152.7 174.3h.5zM152.8 174.4h.4zM152.8 174.5h.4zM152.9 174.6h.3zM152.9 174.7h.3z"/>
<path d="M152.9 179.2h.3zM152.9 179.3h.3zM152.8 179.4h.4zM152.8 179.5h.4zM152.7 179.6h.5zM152.7 179.7h.6zM152.7 179.7h.6zM152.7 179.8h.7zM152.7 179.9h.7zM152.6 180h.9zM152.6 180.1h.9zM152.5 180.2h1zM152.5 180.3h1.1zM152.5 180.3h1.1zM152.4 180.4h1.3zM152.4 180.5h1.3zM152.3 180.6h1.5zM152.3 180.7h1.5zM152.2 180.8h1.6zM152.2 180.8h1.6zM152.2 180.9h1.6zM152.2 181h1.6zM152.2 181.1h1.6zM152.2 181.2h1.6zM152.2 181.3h1.6zM152.2 181.4h1.6zM152.2 181.4h1.7zM152.1 181.5h1.8zM152.1 181.6h1.8zM152.1 181.7h1.8zM152.1 181.8h1.8zM152.1 181.9h1.8zM152.1 181.9h1.8zM152.1 182h1.9zM152.1 182.1h1.9zM152.1 182.2h1.9zM152.1 182.3h1.9zM152.1 182.4h1.9zM152.1 182.5h1.9zM152.1 182.5h1.9zM152.1 182.6h1.9zM152.1 182.7h2zM152.1 182.8h2zM152.1 182.9h2zM152.1 183h2zM152 183h2.1zM152 183.1h2.1zM152 183.2h2.1zM152 183.3h2.2zM152 183.4h2.2zM152 183.5h2.2zM152 183.6h2.2zM152 183.6h2.2zM152 183.7h2.2zM151.9 183.8h2.3zM151.9 183.9h2.4zM151.9 184h2.4zM151.9 184.1h2.4zM151.9 184.1h2.4zM151.9 184.2h2.4zM151.9 184.3h2.4zM151.9 184.4h2.4z"/>
</g>
<g fill="#000" stroke="#000" stroke-width=".21">
<path d="M83.7 57.1h.1zM83.7 57.2h.2zM83.7 57.3h.4zM83.7 57.4h.5zM83.7 57.5h.5zM83.7 57.6h.5zM83.7 57.7h.5zM83.7 57.7h.5zM83.7 57.8h.5zM83.7 57.9h.5zM83.7 58h.5zM83.7 58.1h.5zM83.7 58.2h.5zM83.8 58.3h.4zM83.8 58.3h.4zM83.8 58.4h.4zM83.8 58.5h.4zM83.8 58.6h.4zM83.8 58.7h.4zM83.8 58.8h.4zM83.8 58.8h.4zM83.9 58.9h.3zM83.9 59h.3zM83.9 59.1h.3zM83.9 59.2h.3zM83.9 59.3h.3zM83.9 59.4h.3zM83.9 59.4h.3zM84 59.5h.2zM84 59.6h.2zM84 59.7h.2zM84 59.8h.2zM84 59.9h.2zM84 59.9h.2zM84 60h.2zM84.1 60.1h.1zM84.1 60.2h.1zM84.1 60.3h.1zM84.1 60.4h.1zM84.1 60.5h.1zM84.1 60.5h.1zM84.1 60.6h.1zM84.1 60.7h.1z"/>
<path d="M84.8 57.1h.1zM84.6 57.2h.3zM84.5 57.3h.4zM84.4 57.4h.5zM84.2 57.5h.7zM84.2 57.6h.7zM84.2 57.7h.6zM84.2 57.7h.6zM84.2 57.8h.6zM84.2 57.9h.6zM84.2 58h.6zM84.2 58.1h.6zM84.2 58.2h.6zM84.2 58.3h.6zM84.2 58.3h.6zM84.2 58.4h.6zM84.2 58.5h.6zM84.2 58.6h.6zM84.2 58.7h.6zM84.2 58.8h.6zM84.2 58.8h.6zM84.2 58.9h.5zM84.2 59h.5zM84.2 59.1h.5zM84.2 59.2h.5zM84.2 59.3h.5zM84.2 59.4h.5zM84.2 59.4h.5zM84.2 59.5h.4zM84.2 59.6h.4zM84.2 59.7h.4zM84.2 59.8h.4zM84.2 59.9h.4zM84.2 59.9h.4zM84.2 60h.4zM84.2 60.1h.3zM84.2 60.2h.3zM84.2 60.3h.3zM84.2 60.4h.3zM84.2 60.5h.3zM84.2 60.5h.3zM84.2 60.6h.3zM84.2 60.7h.3zM84.2 60.8h.2zM84.2 60.9h.2zM84.2 61h.2zM84.2 61h.2zM84.2 61.1h.2zM84.2 61.2h.2zM84.2 61.3h.2z"/>
<path d="M94.5 45.4h4.5zM95.2 45.5h3.9zM95.8 45.6h3.3zM96.4 45.6h2.8zM97 45.7h2.2zM97.6 45.8h1.7zM98.3 45.9h1.1zM98.9 46h.6z"/>
<path d="M98.8 44.9h.7zM98.1 45h1.3zM97.4 45h1.9zM96.7 45.1h2.5zM95.9 45.2h3.2zM95.2 45.3h3.9z"/>
<path d="M131.6 54.4h.6zM131.7 54.4h1.1zM131.7 54.5h1.7zM131.7 54.6h2.3zM131.8 54.7h2.8zM131.9 54.8h3.4zM132 54.9h3.9z"/>
<path d="M132 54.9h4.5zM132 55h3.9zM131.9 55.1h3.4zM131.8 55.2h2.8zM131.7 55.3h2.3zM131.7 55.4h1.7zM131.7 55.5h1.1zM131.6 55.5h.6z"/>
<path d="M135.6 44.9h.6zM135.6 45h1.3zM135.7 45h2zM135.8 45.1h2.5zM135.9 45.2h3.2zM136 45.3h3.8z"/>
<path d="M136 45.4h4.5zM136 45.5h3.9zM135.9 45.6h3.4zM135.8 45.6h2.8zM135.7 45.7h2.3zM135.7 45.8h1.7zM135.6 45.9h1.1zM135.6 46h.5z"/>
<path d="M140.5 54.9h4.4zM141.1 55h3.9zM141.7 55.1h3.4zM142.4 55.2h2.8zM143 55.3h2.2zM143.6 55.4h1.7zM144.3 55.5h1.1zM144.9 55.5h.6z"/>
<path d="M144.9 54.4h.6zM144.3 54.4h1.1zM143.6 54.5h1.7zM143 54.6h2.2zM142.4 54.7h2.8zM141.7 54.8h3.4zM141.1 54.9h3.9z"/>
<path d="M74.7 63.2h.1zM74.7 63.3h.1zM74.7 63.4h.1zM74.7 63.5h.1zM74.7 63.6h.1zM74.7 63.7h.1zM74.7 63.8h.1zM74.7 63.8h.1zM74.6 63.9h.2zM74.6 64h.2zM74.6 64.1h.2zM74.6 64.2h.2zM74.6 64.3h.2zM74.6 64.3h.2zM74.6 64.4h.2zM74.5 64.5h.3zM74.5 64.6h.3zM74.5 64.7h.3zM74.5 64.8h.3zM74.5 64.9h.3zM74.5 64.9h.3zM74.5 65h.3zM74.4 65.1h.4zM74.4 65.2h.4zM74.4 65.3h.4zM74.4 65.4h.4zM74.4 65.4h.4zM74.4 65.5h.4zM74.4 65.6h.4zM74.4 65.7h.4zM74.3 65.8h.5zM74.3 65.9h.5zM74.3 66h.5zM74.3 66h.5zM74.3 66.1h.5zM74.3 66.2h.5zM74.3 66.3h.5zM74.3 66.4h.5zM74.3 66.5h.5zM74.3 66.5h.5zM74.3 66.6h.4zM74.3 66.7h.2zM74.3 66.8h.1z"/>
<path d="M74.8 62.7h.2zM74.8 62.8h.2zM74.8 62.9h.2zM74.8 63h.2zM74.8 63.1h.2zM74.8 63.2h.2zM74.8 63.2h.2zM74.8 63.3h.2zM74.8 63.4h.3zM74.8 63.5h.3zM74.8 63.6h.3zM74.8 63.7h.3zM74.8 63.8h.3zM74.8 63.8h.3zM74.8 63.9h.3zM74.8 64h.3zM74.8 64.1h.3zM74.8 64.2h.4zM74.8 64.3h.4zM74.8 64.3h.4zM74.8 64.4h.4zM74.8 64.5h.4zM74.8 64.6h.4zM74.8 64.7h.4zM74.8 64.8h.4zM74.8 64.9h.5zM74.8 64.9h.5zM74.8 65h.5zM74.8 65.1h.5zM74.8 65.2h.5zM74.8 65.3h.5zM74.8 65.4h.5zM74.8 65.4h.5zM74.8 65.5h.5zM74.8 65.6h.6zM74.8 65.7h.6zM74.8 65.8h.6zM74.8 65.9h.6zM74.8 66h.6zM74.8 66h.6zM74.8 66.1h.6zM74.8 66.2h.6zM74.8 66.3h.6zM74.8 66.4h.6zM74.8 66.5h.6zM75 66.5h.4zM75.1 66.6h.3zM75.2 66.7h.2zM75.3 66.8h.1z"/>
<path d="M84.1 66.2h.1zM84.1 66.3h.1zM84.1 66.4h.1zM84.1 66.5h.1zM84.1 66.5h.1zM84.1 66.6h.1zM84.1 66.7h.1zM84.1 66.8h.1zM84 66.9h.2zM84 67h.2zM84 67.1h.2zM84 67.1h.2zM84 67.2h.2zM84 67.3h.2zM84 67.4h.2zM83.9 67.5h.3zM83.9 67.6h.3zM83.9 67.6h.3zM83.9 67.7h.3zM83.9 67.8h.3zM83.9 67.9h.3zM83.9 68h.3zM83.8 68.1h.4zM83.8 68.2h.4zM83.8 68.2h.4zM83.8 68.3h.4zM83.8 68.4h.4zM83.8 68.5h.4zM83.8 68.6h.4zM83.8 68.7h.4zM83.7 68.7h.5zM83.7 68.8h.5zM83.7 68.9h.5zM83.7 69h.5zM83.7 69.1h.5zM83.7 69.2h.5zM83.7 69.3h.5zM83.7 69.3h.5zM83.7 69.4h.5zM83.7 69.5h.5zM83.7 69.6h.4zM83.7 69.7h.2zM83.7 69.8h.1z"/>
<path d="M84.2 65.6h.2zM84.2 65.7h.2zM84.2 65.8h.2zM84.2 65.9h.2zM84.2 66h.2zM84.2 66h.2zM84.2 66.1h.2zM84.2 66.2h.3zM84.2 66.3h.3zM84.2 66.4h.3zM84.2 66.5h.3zM84.2 66.5h.3zM84.2 66.6h.3zM84.2 66.7h.3zM84.2 66.8h.3zM84.2 66.9h.4zM84.2 67h.4zM84.2 67.1h.4zM84.2 67.1h.4zM84.2 67.2h.4zM84.2 67.3h.4zM84.2 67.4h.4zM84.2 67.5h.5zM84.2 67.6h.5zM84.2 67.6h.5zM84.2 67.7h.5zM84.2 67.8h.5zM84.2 67.9h.5zM84.2 68h.5zM84.2 68.1h.6zM84.2 68.2h.6zM84.2 68.2h.6zM84.2 68.3h.6zM84.2 68.4h.6zM84.2 68.5h.6zM84.2 68.6h.6zM84.2 68.7h.6zM84.2 68.7h.6zM84.2 68.8h.6zM84.2 68.9h.6zM84.2 69h.6zM84.2 69.1h.6zM84.2 69.2h.6zM84.2 69.3h.6zM84.2 69.3h.7zM84.2 69.4h.7zM84.4 69.5h.5zM84.5 69.6h.4zM84.6 69.7h.3zM84.8 69.8h.1z"/>
<path d="M152.8 70.2h.2zM152.8 70.3h.2zM152.8 70.4h.2zM152.8 70.4h.2zM152.8 70.5h.2zM152.8 70.6h.2zM152.8 70.7h.2zM152.8 70.8h.2zM152.7 70.9h.3zM152.7 71h.3zM152.7 71h.3zM152.7 71.1h.3zM152.7 71.2h.3zM152.7 71.3h.3zM152.7 71.4h.3zM152.7 71.5h.3zM152.7 71.5h.3zM152.7 71.6h.3zM152.7 71.7h.3zM152.7 71.8h.3zM152.7 71.9h.3zM152.7 72h.3zM152.6 72.1h.4zM152.6 72.1h.4zM152.6 72.2h.4zM152.6 72.3h.4zM152.6 72.4h.4zM152.6 72.5h.4zM152.6 72.6h.4zM152.6 72.6h.4zM152.5 72.7h.5zM152.5 72.8h.5zM152.5 72.9h.5zM152.5 73h.5zM152.5 73.1h.5zM152.5 73.2h.5zM152.5 73.2h.5zM152.4 73.3h.6zM152.4 73.4h.6zM152.4 73.5h.6zM152.4 73.6h.5zM152.4 73.7h.3zM152.4 73.7h.3z"/>
<path d="M153 69.6h.2zM153 69.7h.2zM153 69.8h.2zM153 69.8h.2zM153 69.9h.2zM153 70h.2zM153 70.1h.2zM153 70.2h.2zM153 70.3h.2zM153 70.4h.2zM153 70.4h.2zM153 70.5h.2zM153 70.6h.2zM153 70.7h.2zM153 70.8h.2zM153 70.9h.3zM153 71h.3zM153 71h.3zM153 71.1h.3zM153 71.2h.3zM153 71.3h.3zM153 71.4h.3zM153 71.5h.4zM153 71.5h.4zM153 71.6h.4zM153 71.7h.4zM153 71.8h.4zM153 71.9h.4zM153 72h.4zM153 72.1h.5zM153 72.1h.5zM153 72.2h.5zM153 72.3h.5zM153 72.4h.5zM153 72.5h.5zM153 72.6h.5zM153 72.6h.5zM153 72.7h.6zM153 72.8h.6zM153 72.9h.6zM153 73h.6zM153 73.1h.6zM153 73.2h.6zM153 73.2h.6zM153 73.3h.7zM153 73.4h.7zM153 73.5h.7zM153.2 73.6h.5zM153.3 73.7h.4zM153.4 73.7h.3z"/>
<path d="M74.3 177.1h.1zM74.3 177.2h.2zM74.3 177.3h.4zM74.3 177.4h.5zM74.3 177.5h.5zM74.3 177.5h.5zM74.3 177.6h.5zM74.3 177.7h.5zM74.3 177.8h.5zM74.3 177.9h.5zM74.3 178h.5zM74.3 178.1h.5zM74.3 178.1h.5zM74.4 178.2h.4zM74.4 178.3h.4zM74.4 178.4h.4zM74.4 178.5h.4zM74.4 178.6h.4zM74.4 178.6h.4zM74.4 178.7h.4zM74.4 178.8h.4zM74.5 178.9h.3zM74.5 179h.3zM74.5 179.1h.3zM74.5 179.2h.3zM74.5 179.2h.3zM74.5 179.3h.3zM74.5 179.4h.3zM74.6 179.5h.2zM74.6 179.6h.2zM74.6 179.7h.2zM74.6 179.7h.2zM74.6 179.8h.2zM74.6 179.9h.2zM74.6 180h.2zM74.7 180.1h.1zM74.7 180.2h.1zM74.7 180.3h.1zM74.7 180.3h.1zM74.7 180.4h.1zM74.7 180.5h.1zM74.7 180.6h.1zM74.7 180.7h.1z"/>
<path d="M75.3 177.1h.1zM75.2 177.2h.2zM75.1 177.3h.3zM75 177.4h.4zM74.8 177.5h.6zM74.8 177.5h.6zM74.8 177.6h.6zM74.8 177.7h.6zM74.8 177.8h.6zM74.8 177.9h.6zM74.8 178h.6zM74.8 178.1h.6zM74.8 178.1h.6zM74.8 178.2h.6zM74.8 178.3h.6zM74.8 178.4h.5zM74.8 178.5h.5zM74.8 178.6h.5zM74.8 178.6h.5zM74.8 178.7h.5zM74.8 178.8h.5zM74.8 178.9h.5zM74.8 179h.5zM74.8 179.1h.5zM74.8 179.2h.4zM74.8 179.2h.4zM74.8 179.3h.4zM74.8 179.4h.4zM74.8 179.5h.4zM74.8 179.6h.4zM74.8 179.7h.4zM74.8 179.7h.4zM74.8 179.8h.3zM74.8 179.9h.3zM74.8 180h.3zM74.8 180.1h.3zM74.8 180.2h.3zM74.8 180.3h.3zM74.8 180.3h.3zM74.8 180.4h.3zM74.8 180.5h.3zM74.8 180.6h.2zM74.8 180.7h.2zM74.8 180.8h.2zM74.8 180.8h.2zM74.8 180.9h.2zM74.8 181h.2zM74.8 181.1h.2zM74.8 181.2h.2z"/>
<path d="M108.6 174.2h.6zM108.5 174.3h.9zM108.3 174.4h1.2zM108.3 174.5h1.3zM108.3 174.6h1.3zM108.2 174.7h1.4zM108.2 174.8h1.4zM108.2 174.8h1.4zM108.1 174.9h1.5zM108.2 175h1.4zM108.2 175.1h1.4zM108.2 175.2h1.4zM108.2 175.3h1.4zM108.2 175.3h1.4zM108.3 175.4h1.2zM108.4 175.5h1.1zM108.5 175.6h.9zM108.7 175.7h.5z"/>
<path d="M152.4 170.1h.2zM152.4 170.2h.3zM152.4 170.3h.4zM152.4 170.3h.5zM152.4 170.4h.6zM152.4 170.5h.6zM152.5 170.6h.5zM152.5 170.7h.5zM152.5 170.8h.5zM152.5 170.9h.5zM152.5 170.9h.5zM152.5 171h.5zM152.5 171.1h.5zM152.6 171.2h.4zM152.6 171.3h.4zM152.6 171.4h.4zM152.6 171.4h.4zM152.6 171.5h.4zM152.6 171.6h.4zM152.6 171.7h.4zM152.6 171.8h.4zM152.7 171.9h.3zM152.7 172h.3zM152.7 172h.3zM152.7 172.1h.3zM152.7 172.2h.3zM152.7 172.3h.3zM152.7 172.4h.3zM152.7 172.5h.3zM152.7 172.6h.3zM152.7 172.6h.3zM152.7 172.7h.3zM152.7 172.8h.3zM152.7 172.9h.3zM152.7 173h.3zM152.8 173.1h.2zM152.8 173.1h.2zM152.8 173.2h.2zM152.8 173.3h.2zM152.8 173.4h.2zM152.8 173.5h.2zM152.8 173.6h.2zM152.8 173.7h.2z"/>
<path d="M152.4 170.1h.2zM152.4 170.2h.3zM152.4 170.3h.4zM152.4 170.3h.5zM152.4 170.4h.6zM152.4 170.5h.6zM152.5 170.6h.5zM152.5 170.7h.5zM152.5 170.8h.5zM152.5 170.9h.5zM152.5 170.9h.5zM152.5 171h.5zM152.5 171.1h.5zM152.6 171.2h.4zM152.6 171.3h.4zM152.6 171.4h.4zM152.6 171.4h.4zM152.6 171.5h.4zM152.6 171.6h.4zM152.6 171.7h.4zM152.6 171.8h.4zM152.7 171.9h.3zM152.7 172h.3zM152.7 172h.3zM152.7 172.1h.3zM152.7 172.2h.3zM152.7 172.3h.3zM152.7 172.4h.3zM152.7 172.5h.3zM152.7 172.6h.3zM152.7 172.6h.3zM152.7 172.7h.3zM152.7 172.8h.3zM152.7 172.9h.3zM152.7 173h.3zM152.8 173.1h.2zM152.8 173.1h.2zM152.8 173.2h.2zM152.8 173.3h.2zM152.8 173.4h.2zM152.8 173.5h.2zM152.8 173.6h.2zM152.8 173.7h.2z"/>
<path d="M152.8 180.3h.2zM152.8 180.3h.2zM152.8 180.4h.2zM152.8 180.5h.2zM152.8 180.6h.2zM152.8 180.7h.2zM152.8 180.8h.2zM152.8 180.8h.2zM152.7 180.9h.3zM152.7 181h.3zM152.7 181.1h.3zM152.7 181.2h.3zM152.7 181.3h.3zM152.7 181.4h.3zM152.7 181.4h.3zM152.7 181.5h.3zM152.7 181.6h.3zM152.7 181.7h.3zM152.7 181.8h.3zM152.7 181.9h.3zM152.7 181.9h.3zM152.7 182h.3zM152.6 182.1h.4zM152.6 182.2h.4zM152.6 182.3h.4zM152.6 182.4h.4zM152.6 182.5h.4zM152.6 182.5h.4zM152.6 182.6h.4zM152.6 182.7h.4zM152.5 182.8h.5zM152.5 182.9h.5zM152.5 183h.5zM152.5 183h.5zM152.5 183.1h.5zM152.5 183.2h.5zM152.5 183.3h.5zM152.4 183.4h.6zM152.4 183.5h.6zM152.4 183.6h.5zM152.4 183.6h.4zM152.4 183.7h.3zM152.4 183.8h.2z"/>
<path d="M153 179.7h.2zM153 179.7h.2zM153 179.8h.2zM153 179.9h.2zM153 180h.2zM153 180.1h.2zM153 180.2h.2zM153 180.3h.2zM153 180.3h.2zM153 180.4h.2zM153 180.5h.2zM153 180.6h.2zM153 180.7h.2zM153 180.8h.2zM153 180.8h.2zM153 180.9h.3zM153 181h.3zM153 181.1h.3zM153 181.2h.3zM153 181.3h.3zM153 181.4h.3zM153 181.4h.3zM153 181.5h.4zM153 181.6h.4zM153 181.7h.4zM153 181.8h.4zM153 181.9h.4zM153 181.9h.4zM153 182h.4zM153 182.1h.5zM153 182.2h.5zM153 182.3h.5zM153 182.4h.5zM153 182.5h.5zM153 182.5h.5zM153 182.6h.5zM153 182.7h.5zM153 182.8h.6zM153 182.9h.6zM153 183h.6zM153 183h.6zM153 183.1h.6zM153 183.2h.6zM153 183.3h.6zM153 183.4h.7zM153 183.5h.7zM153.2 183.6h.5zM153.2 183.6h.5zM153.3 183.7h.4zM153.5 183.8h.2z"/>
<path d="M153.5 170.1h.2zM153.3 170.2h.4zM153.2 170.3h.5zM153.2 170.3h.5zM153 170.4h.7zM153 170.5h.7zM153 170.6h.6zM153 170.7h.6zM153 170.8h.6zM153 170.9h.6zM153 170.9h.6zM153 171h.6zM153 171.1h.6zM153 171.2h.5zM153 171.3h.5zM153 171.4h.5zM153 171.4h.5zM153 171.5h.5zM153 171.6h.5zM153 171.7h.5zM153 171.8h.5zM153 171.9h.4zM153 172h.4zM153 172h.4zM153 172.1h.4zM153 172.2h.4zM153 172.3h.4zM153 172.4h.4zM153 172.5h.3zM153 172.6h.3zM153 172.6h.3zM153 172.7h.3zM153 172.8h.3zM153 172.9h.3zM153 173h.3zM153 173.1h.2zM153 173.1h.2zM153 173.2h.2zM153 173.3h.2zM153 173.4h.2zM153 173.5h.2zM153 173.6h.2zM153 173.7h.2zM153 173.7h.2zM153 173.8h.2zM153 173.9h.2zM153 174h.2zM153 174.1h.2zM153 174.2h.2zM153 174.2h.2z"/>
<path d="M153.5 170.1h.2zM153.3 170.2h.4zM153.2 170.3h.5zM153.2 170.3h.5zM153 170.4h.7zM153 170.5h.7zM153 170.6h.6zM153 170.7h.6zM153 170.8h.6zM153 170.9h.6zM153 170.9h.6zM153 171h.6zM153 171.1h.6zM153 171.2h.5zM153 171.3h.5zM153 171.4h.5zM153 171.4h.5zM153 171.5h.5zM153 171.6h.5zM153 171.7h.5zM153 171.8h.5zM153 171.9h.4zM153 172h.4zM153 172h.4zM153 172.1h.4zM153 172.2h.4zM153 172.3h.4zM153 172.4h.4zM153 172.5h.3zM153 172.6h.3zM153 172.6h.3zM153 172.7h.3zM153 172.8h.3zM153 172.9h.3zM153 173h.3zM153 173.1h.2zM153 173.1h.2zM153 173.2h.2zM153 173.3h.2zM153 173.4h.2zM153 173.5h.2zM153 173.6h.2zM153 173.7h.2zM153 173.7h.2zM153 173.8h.2zM153 173.9h.2zM153 174h.2zM153 174.1h.2zM153 174.2h.2zM153 174.2h.2z"/>
<path d="M122.4 195.8h4.5zM123.1 195.9h3.9zM123.7 196h3.4zM124.4 196.1h2.8zM125 196.2h2.2zM125.6 196.3h1.7zM126.2 196.3h1.1zM126.8 196.4h.6z"/>
<path d="M126.7 195.3h.7zM126.1 195.4h1.2zM125.3 195.5h2zM124.6 195.6h2.6zM123.9 195.7h3.2zM123.2 195.7h3.8z"/>
<path d="M131.6 195.3h.6zM131.7 195.4h1.2zM131.7 195.5h2zM131.8 195.6h2.6zM131.9 195.7h3.2zM132 195.7h3.8z"/>
<path d="M132 195.8h4.5zM132 195.9h3.9zM131.9 196h3.4zM131.8 196.1h2.8zM131.7 196.2h2.3zM131.7 196.3h1.7zM131.7 196.3h1.1zM131.6 196.4h.6z"/>
</g>
<g font-size="10.9">
<text x="87.3" y="9" transform="rotate(-180 87.3 9)">МГТУ.ДП.02.01.001</text>
<text x="113.7" y="248.5">МГТУ.ДП.02.01.001</text>
</g>
<text font-size="10.6" x="156.5" y="288.5">МГТУ им. Г.И. Носова</text>
<text font-size="10.4" x="86.8" y="288.5">Фанера,сосна,ФСФВВ/С ГОСТ3916.2-2018</text>
<g font-size="7.8">
<text x="113.4" y="42.9">46</text>
<text x="124.5" y="52.4">4</text>
<text x="81.7" y="54.9" transform="rotate(-90 81.7 54.9)">3</text>
<text x="72.3" y="125" transform="rotate(-90 72.3 125)">2</text>
<text x="72.3" y="121.8" transform="rotate(-90 72.3 121.8)">0</text>
<text x="150.5" y="125" transform="rotate(-90 150.5 125)">0</text>
<text x="150.5" y="121.8" transform="rotate(-90 150.5 121.8)">6</text>
<text x="72.3" y="127.1" transform="rotate(-90 72.3 127.1)">1</text>
<text x="150.5" y="127.1" transform="rotate(-90 150.5 127.1)">1</text>
<text x="150.5" y="190.9" transform="rotate(-90 150.5 190.9)">4</text>
<text x="79.4" y="193.3">*s 4</text>
<text x="125.9" y="193.3">14</text>
<text x="23.6" y="224.7">1 * Размеры для справок.</text>
<text x="23.6" y="231.9">2 Общие допуски по ГОСТ 30893.2 - m.K.</text>
<text x="113" y="268">Лист</text>
<text x="173.3" y="267.5">0,01</text>
<text x="192.9" y="267.5">1:1</text>
</g>
<g font-size="5.4">
<text x="12.8" y="46.9" transform="rotate(-90 12.8 46.9)">Перв. примен.</text>
<text x="12.8" y="103.8" transform="rotate(-90 12.8 103.8)">Справ. №</text>
<text x="12.8" y="176.7" transform="rotate(-90 12.8 176.7)">Подп. и дата</text>
<text x="12.8" y="205.8" transform="rotate(-90 12.8 205.8)">Инв. № дубл.</text>
<text x="12.8" y="231.6" transform="rotate(-90 12.8 231.6)">Взам. инв. №</text>
<text x="159.1" y="256.8">Лит.</text>
<text x="173.1" y="256.8">Масса</text>
<text x="188" y="256.8">Масштаб</text>
<text x="12.8" y="261.7" transform="rotate(-90 12.8 261.7)">Подп. и дата</text>
<text x="41.2" y="261.8">№ докум.</text>
<text x="63.6" y="261.8">Подп.</text>
<text x="21" y="266.8">Разраб.</text>
<text x="38" y="266.8">МПТ-21-2</text>
<text x="21" y="271.8">Пров.</text>
<text x="21" y="276.8">Т.контр.</text>
<text x="156.9" y="276.8">Лист</text>
<text x="177.9" y="276.8">Листов</text>
<text x="198.4" y="276.8">1</text>
<text x="21" y="286.8">Н.контр.</text>
<text x="12.8" y="290.8" transform="rotate(-90 12.8 290.8)">Инв. № подл.</text>
<text x="21" y="291.8">Утв.</text>
<text x="96" y="296.8">Копировал</text>
<text x="166" y="296.8">Формат</text>
<text x="186" y="296.8">A4</text>
</g>
<g font-size="5.3">
<text x="21.1" y="261.8">Изм.</text>
<text x="28.1" y="261.8">Лист</text>
<text x="76.1" y="261.8">Дата</text>
</g>
</svg>
